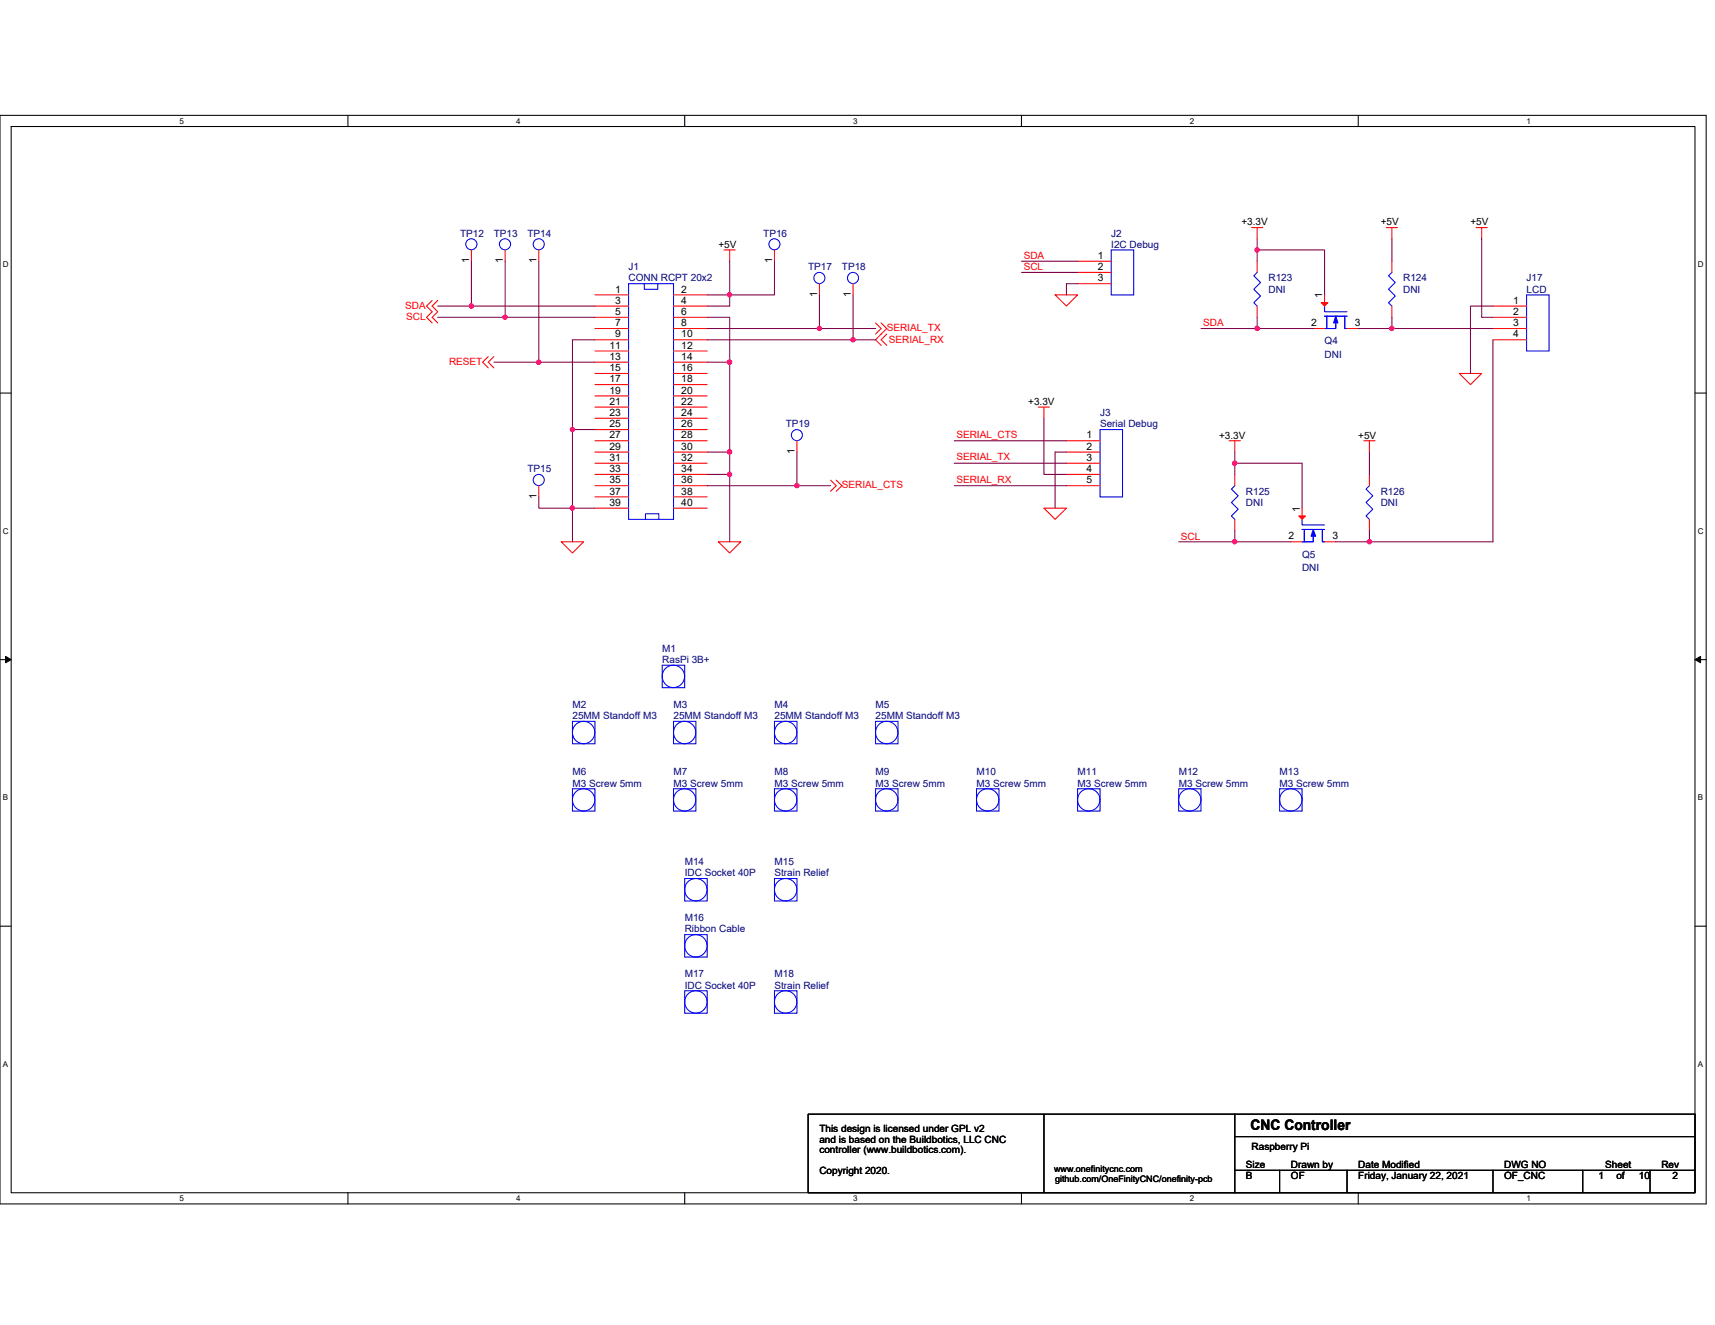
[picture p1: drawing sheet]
<svg xmlns="http://www.w3.org/2000/svg" width="279mm" height="216mm" viewBox="0 0 279 216" stroke-linecap="round" stroke-linejoin="round" font-family="sans-serif">
<path d="M0 18.8h278v177.4h-278zM1.8 20.6h274.3v173.8h-274.3z" fill="none" stroke="#000" stroke-width=".17"/>
<g fill="#fff">
<path d="M29.3 19h.7v1.4h-.7z"/>
<path d="M29.3 194.5h.7v1.5h-.7z"/>
</g>
<path d="M56.7 18.8v1.8M56.7 194.4v1.8" fill="none" stroke="#000" stroke-width=".17"/>
<g fill="#fff">
<path d="M84.1 19h.7v1.4h-.7z"/>
<path d="M84.1 194.5h.7v1.5h-.7z"/>
</g>
<path d="M111.5 18.8v1.8M111.5 194.4v1.8" fill="none" stroke="#000" stroke-width=".17"/>
<g fill="#fff">
<path d="M139 19h.7v1.4h-.7z"/>
<path d="M139 194.5h.7v1.5h-.7z"/>
</g>
<path d="M166.4 18.8v1.8M166.4 194.4v1.8" fill="none" stroke="#000" stroke-width=".17"/>
<g fill="#fff">
<path d="M193.8 19h.8v1.4h-.8z"/>
<path d="M193.8 194.5h.8v1.5h-.8z"/>
</g>
<path d="M221.3 18.8v1.8M221.3 194.4v1.8" fill="none" stroke="#000" stroke-width=".17"/>
<g fill="#fff">
<path d="M248.7 19h.7v1.4h-.7z"/>
<path d="M248.7 194.5h.7v1.5h-.7z"/>
<path d="M.5 42.3h.9v1.5h-.9z"/>
<path d="M276.6 42.3h1v1.5h-1z"/>
<path d="M.5 85.8h.9v1.4h-.9z"/>
<path d="M276.6 85.8h1v1.4h-1z"/>
</g>
<path d="M0 64.1h1.8M276.1 64.1h1.9" fill="none" stroke="#000" stroke-width=".17"/>
<g fill="#fff">
<path d="M.5 129.2h.8v1.5h-.8z"/>
<path d="M276.6 129.2h.9v1.5h-.9z"/>
</g>
<path d="M0 107.5h1.8M276.1 107.5h1.9" fill="none" stroke="#000" stroke-width=".17"/>
<path d="M.9 107l.9 .5-.9 .5zM276.1 107.5l1-.5v1z" fill="#000" stroke="#000" stroke-width=".16"/>
<g fill="#fff">
<path d="M.5 172.6h.8v1.5h-.8z"/>
<path d="M276.6 172.6h.9v1.5h-.9z"/>
</g>
<path d="M0 150.9h1.8M276.1 150.9h1.9M170.1 181.5h-38.4v12.9h38.4M170.1 181.5h31.1v12.9h-31.1zM201.2 181.5h74.9v12.9h-74.9M201.2 190.7h74.9M201.2 185.2h74.9M208.5 190.7v3.7M219.5 190.7v3.7M243.2 190.7v3.7M257.9 190.7v3.7M268.8 190.7v3.7" fill="none" stroke="#000" stroke-width=".17"/>
<g fill="none" stroke="#f00" stroke-width=".17">
<path d="M203.9 37.1h1.8M204.8 37.1v1.8M225.8 37.1h1.9M226.8 37.1v1.8M240.5 37.1h1.8M241.4 37.1v1.8M70.4 49l-.9 .9 .9 .9-.9 .9 .9 .9M71.3 49l-.9 .9 .9 .9-.9 .9 .9 .9M76.8 40.7v1.9M79.5 58.1l-.9 .9 .9 .9M80.5 58.1l-1 .9 1 .9M82.3 40.7v1.9"/>
<path d="M87.8 40.7v1.9M96.9 48h5.5M96.9 49.9h5.5M96.9 51.7h5.5M96.9 53.5h5.5M96.9 55.4h5.5M96.9 57.2h5.5M96.9 59h5.5M109.7 48h5.5M109.7 49.9h5.5M109.7 51.7h5.5M109.7 53.5h5.5"/>
<path d="M109.7 55.4h5.5M109.7 57.2h5.5M109.7 59h5.5M117.9 40.7h1.9M118.9 40.7v1.9M126.2 40.7v1.9M133.5 46.2v1.8M139 46.2v1.8M142.6 52.6l1 .9-1 .9M143.6 52.6l.9 .9-1.9 1.9 1 .9M144.5 54.4l-.9 1 .9 .9M171.9 48h3.7l-1.9 1.9z"/>
<path d="M175.6 42.6h5.4M175.6 44.4h5.4M175.6 46.2h5.4M204.8 49.9v1.8M204.8 42.6v1.8M214 53.5h1.8M215.8 48v1.9M219.5 53.5h1.8M226.8 49.9v1.8M226.8 42.6v1.8M243.2 49.9h5.5M243.2 51.7h5.5"/>
<path d="M243.2 53.5h5.5M243.2 55.4h5.5M87.8 79.1v1.9M96.9 60.9h5.5M96.9 62.7h5.5M96.9 64.5h5.5M96.9 66.3h5.5M96.9 68.2h5.5M96.9 70h5.5M96.9 71.8h5.5M96.9 73.7h5.5M96.9 75.5h5.5"/>
<path d="M96.9 77.3h5.5M96.9 79.1h5.5M109.7 60.9h5.5M109.7 62.7h5.5M109.7 64.5h5.5M109.7 66.3h5.5M109.7 68.2h5.5M109.7 70h5.5M109.7 71.8h5.5M109.7 73.7h5.5M109.7 75.5h5.5M109.7 77.3h5.5"/>
<path d="M109.7 79.1h5.5M129.8 71.8v1.9M135.3 78.2l.9 .9-.9 1M136.2 78.2l1 .9-1 1M169.2 66.3h1.8M170.1 66.3v1.9M173.7 71.8h5.5M173.7 73.7h5.5M173.7 75.5h5.5M173.7 77.3h5.5M173.7 79.1h5.5M200.2 71.8h1.9"/>
<path d="M201.2 71.8v1.9M201.2 77.3v1.8M222.2 71.8h1.8M223.1 71.8v1.9M223.1 77.3v1.8M237.7 60.9h3.7l-1.8 1.8zM91.4 88.3h3.7l-1.8 1.8zM96.9 81h5.5M96.9 82.8h5.5M109.7 81h5.5M109.7 82.8h5.5M117 88.3h3.7l-1.8 1.8z"/>
<path d="M170.1 82.8h3.6l-1.8 1.8zM201.2 84.6v1.8M210.3 88.3h1.8M212.1 82.8v1.8M215.8 88.3h1.8M223.1 84.6v1.8"/>
</g>
<g fill="none" stroke="#00f" stroke-width=".17">
<path d="M102.4 46.2h7.3v38.4h-7.3zM105 46.2v.9h2.2v-.9M181 40.7h3.7v7.3h-3.7zM204.8 44.4l-.5 .5 1.1 1.1-1.1 1.1 1.1 1.1-1.1 1.1 .5 .6M215.8 51.5h3.7M215.8 49.9v.9h3.7M216.2 51.7v1.7M216.2 51.5v2M217.6 52.4v1.1h-1.8h1.8v-.7M219.1 51.5v2h.4h-.4v-1.8M226.8 44.4l-.6 .5 1.1 1.1-1.1 1.1 1.1 1.1-1.1 1.1 .6 .6M248.7 48h3.7v9.2h-3.7z"/>
<path d="M179.2 70h3.7v11h-3.7zM201.2 79.1l-.6 .6 1.1 1.1-1.1 1.1 1.1 1.1-1.1 1.1 .6 .5M223.1 79.1l-.6 .6 1.1 1.1-1.1 1.1 1.1 1.1-1.1 1.1 .6 .5M105.2 84.6v-.9h2.1v.9M212.1 86.3h3.7M212.1 84.6v.9h3.7M212.5 86.4v1.7M212.5 86.3v2M214 87.2v1.1h-1.9h1.9v-.8M215.4 86.3v2h.4h-.4v-1.9M93.3 117.5h3.6v3.7h-3.6zM107.9 108.4h3.6v3.7h-3.6z"/>
<path d="M109.7 117.5h3.7v3.7h-3.7zM126.2 117.5h3.6v3.7h-3.6zM142.6 117.5h3.7v3.7h-3.7zM93.3 128.5h3.6v3.7h-3.6zM109.7 128.5h3.7v3.7h-3.7zM126.2 128.5h3.6v3.7h-3.6zM142.6 128.5h3.7v3.7h-3.7zM159.1 128.5h3.7v3.7h-3.7zM175.6 128.5h3.6v3.7h-3.6zM192 128.5h3.7v3.7h-3.7zM208.5 128.5h3.6v3.7h-3.6zM111.5 152.3h3.7v3.7h-3.7z"/>
<path d="M111.5 143.2h3.7v3.6h-3.7zM126.2 143.2h3.6v3.6h-3.6zM111.5 161.4h3.7v3.7h-3.7zM126.2 161.4h3.6v3.7h-3.6z"/>
<circle cx="76.8" cy="39.8" r=".9"/>
<circle cx="82.3" cy="39.8" r=".9"/>
<circle cx="87.8" cy="39.8" r=".9"/>
<circle cx="126.2" cy="39.8" r=".9"/>
<circle cx="133.5" cy="45.3" r=".9"/>
<circle cx="139" cy="45.3" r=".9"/>
<circle cx="87.8" cy="78.2" r=".9"/>
<circle cx="129.8" cy="70.9" r=".9"/>
<circle cx="95.1" cy="119.4" r="1.82"/>
<circle cx="109.7" cy="110.2" r="1.82"/>
<circle cx="111.5" cy="119.4" r="1.82"/>
<circle cx="128" cy="119.4" r="1.82"/>
<circle cx="144.5" cy="119.4" r="1.82"/>
<circle cx="95.1" cy="130.3" r="1.82"/>
<circle cx="111.5" cy="130.3" r="1.81"/>
<circle cx="128" cy="130.3" r="1.82"/>
<circle cx="144.5" cy="130.3" r="1.82"/>
<circle cx="160.9" cy="130.3" r="1.82"/>
<circle cx="177.4" cy="130.3" r="1.82"/>
<circle cx="193.8" cy="130.3" r="1.81"/>
<circle cx="210.3" cy="130.3" r="1.82"/>
<circle cx="113.4" cy="154.1" r="1.82"/>
<circle cx="113.4" cy="145" r="1.82"/>
<circle cx="128" cy="145" r="1.82"/>
<circle cx="113.4" cy="163.3" r="1.82"/>
<circle cx="128" cy="163.3" r="1.82"/>
</g>
<g fill="#00f" stroke="#00f" stroke-width=".17">
<path d="M214 86.3l.3 1.1h-.7z" fill-rule="evenodd"/>
<path d="M217.6 51.5l.4 1.1h-.7z" fill-rule="evenodd"/>
</g>
<g fill="#f00" stroke="#f00" stroke-width=".17">
<path d="M211.6 84.1h1.1l-.6 .5z"/>
<path d="M215.2 49.3h1.1l-.5 .6z"/>
</g>
<g fill="none" stroke="#800040" stroke-width=".17">
<path d="M204.8 38.9v3.7M226.8 38.9v3.7M241.4 38.9v12.8h1.8M71.3 49.9h5.5M71.3 51.7h11M76.8 49.9h20.1M76.8 42.6v7.3M80.5 59h7.3M82.3 51.7h14.6M82.3 42.6v9.1M87.8 42.6v16.4M87.8 59h9.1"/>
<path d="M96.9 55.4h-3.6v14.6M115.2 53.5h18.3M115.2 55.4h23.8M115.2 51.7h3.7v7.3M115.2 48h3.7M115.2 59h3.7M118.9 42.6v5.4M118.9 48v1.9h-3.7M118.9 59v14.7M126.2 42.6v5.4h-7.3M133.5 48v5.5h9.1M139 48v7.4h3.6"/>
<path d="M166.4 42.6h9.2M166.4 44.4h9.2M175.6 46.2h-1.9v1.8M195.7 53.5h9.1M204.8 53.5h9.2M204.8 51.7v1.8M204.8 40.7h11v7.3M226.8 51.7v1.8h-5.5M226.8 53.5h16.4M243.2 55.4v32.9h-25.6M243.2 49.9h-3.6v11M93.3 70v12.8"/>
<path d="M93.3 70h3.6M115.2 79.1h14.6M115.2 73.7h3.7M115.2 77.3h3.7M118.9 73.7v3.6M118.9 77.3v11M129.8 73.7v5.4h5.5M155.4 71.8h18.3M155.4 75.5h18.3M155.4 79.1h18.3M170.1 68.2v9.1h3.6M173.7 73.7h-1.8v9.1"/>
<path d="M201.2 73.7v1.8M201.2 75.5v1.8M201.2 75.5h10.9v7.3M223.1 73.7v3.6M87.8 81v1.8h5.5M93.3 82.8v5.5M93.3 82.8h3.6M192 88.3h9.2M201.2 88.3h9.1M201.2 86.4v1.9M223.1 86.4v1.9"/>
</g>
<g fill="#f0f" stroke="#f0f" stroke-width=".17">
<circle cx="93.2" cy="70" r=".35"/>
<circle cx="93.2" cy="82.8" r=".36"/>
<circle cx="118.9" cy="48" r=".36"/>
<circle cx="118.8" cy="73.6" r=".36"/>
<circle cx="118.8" cy="59" r=".36"/>
<circle cx="118.8" cy="77.3" r=".36"/>
<circle cx="76.8" cy="49.9" r=".36"/>
<circle cx="82.3" cy="51.7" r=".36"/>
<circle cx="87.8" cy="59" r=".36"/>
<circle cx="133.5" cy="53.5" r=".35"/>
<circle cx="139" cy="55.3" r=".36"/>
<circle cx="129.8" cy="79.1" r=".35"/>
<circle cx="204.8" cy="53.5" r=".36"/>
<circle cx="204.8" cy="40.7" r=".36"/>
<circle cx="226.7" cy="53.5" r=".35"/>
<circle cx="201.2" cy="75.5" r=".36"/>
<circle cx="223.1" cy="88.3" r=".36"/>
<circle cx="201.2" cy="88.3" r=".36"/>
</g>
<text font-size="2.4" x="203.7" y="184.1">CNC Controller</text>
<g font-size="1.7">
<text x="76.4" y="42.9" transform="rotate(-90 76.4 42.9)">1</text>
<text x="81.9" y="42.9" transform="rotate(-90 81.9 42.9)">1</text>
<text x="87.4" y="42.9" transform="rotate(-90 87.4 42.9)">1</text>
<text x="100.2" y="47.7">1</text>
<text x="111" y="47.7">2</text>
<text x="125.8" y="42.9" transform="rotate(-90 125.8 42.9)">1</text>
<text x="178.8" y="42.2">1</text>
<text x="178.8" y="44">2</text>
<text x="178.8" y="45.8">3</text>
<text x="100.2" y="49.5">3</text>
<text x="100.2" y="51.3">5</text>
<text x="100.2" y="53.1">7</text>
<text x="111" y="49.5">4</text>
<text x="111" y="51.3">6</text>
<text x="111" y="53.1">8</text>
<text x="133.1" y="48.4" transform="rotate(-90 133.1 48.4)">1</text>
<text x="138.6" y="48.4" transform="rotate(-90 138.6 48.4)">1</text>
<text x="213.6" y="53.1">2</text>
<text x="215.4" y="48.6" transform="rotate(-90 215.4 48.6)">1</text>
<text x="220.7" y="53.1">3</text>
<text x="246.5" y="49.5">1</text>
<text x="246.5" y="51.3">2</text>
<text x="246.5" y="53.1">3</text>
<text x="99.3" y="56.8">11</text>
<text x="99.3" y="58.6">13</text>
<text x="100.2" y="55">9</text>
<text x="111" y="55">10</text>
<text x="111" y="56.8">12</text>
<text x="111" y="58.6">14</text>
<text x="246.5" y="55">4</text>
<text x="99.3" y="60.5">15</text>
<text x="99.3" y="62.3">17</text>
<text x="99.3" y="64.1">19</text>
<text x="99.3" y="66">21</text>
<text x="111" y="60.5">16</text>
<text x="111" y="62.3">18</text>
<text x="111" y="64.1">20</text>
<text x="111" y="66">22</text>
<text x="99.3" y="67.8">23</text>
<text x="99.3" y="69.6">25</text>
<text x="99.3" y="71.4">27</text>
<text x="111" y="67.8">24</text>
<text x="111" y="69.6">26</text>
<text x="111" y="71.4">28</text>
<text x="177" y="71.4">1</text>
<text x="99.3" y="73.3">29</text>
<text x="99.3" y="75.1">31</text>
<text x="99.3" y="76.9">33</text>
<text x="111" y="73.3">30</text>
<text x="111" y="75.1">32</text>
<text x="111" y="76.9">34</text>
<text x="129.5" y="74" transform="rotate(-90 129.5 74)">1</text>
<text x="177" y="73.3">2</text>
<text x="177" y="75.1">3</text>
<text x="177" y="76.9">4</text>
<text x="87.4" y="81.3" transform="rotate(-90 87.4 81.3)">1</text>
<text x="99.3" y="78.8">35</text>
<text x="99.3" y="80.6">37</text>
<text x="99.3" y="82.4">39</text>
<text x="111" y="78.8">36</text>
<text x="111" y="80.6">38</text>
<text x="111" y="82.4">40</text>
<text x="177" y="78.8">5</text>
<text x="211.8" y="83.4" transform="rotate(-90 211.8 83.4)">1</text>
<text x="209.9" y="87.9">2</text>
<text x="217.1" y="87.9">3</text>
</g>
<g font-size="1.6" fill="#000080">
<text x="75" y="38.6">TP12</text>
<text x="80.5" y="38.6">TP13</text>
<text x="85.9" y="38.6">TP14</text>
<text x="124.4" y="38.6">TP16</text>
<text x="181" y="38.6">J2</text>
<text x="181" y="40.4">I2C Debug</text>
<text x="102.4" y="44">J1</text>
<text x="102.4" y="45.9">CONN RCPT 20x2</text>
<text x="131.7" y="44">TP17</text>
<text x="137.2" y="44">TP18</text>
<text x="206.7" y="45.9">R123</text>
<text x="206.7" y="47.7">DNI</text>
<text x="228.6" y="45.9">R124</text>
<text x="228.6" y="47.7">DNI</text>
<text x="248.7" y="45.9">J17</text>
<text x="248.7" y="47.7">LCD</text>
<text x="215.8" y="56.1">Q4</text>
<text x="215.8" y="58.3">DNI</text>
<text x="128" y="69.6">TP19</text>
<text x="179.2" y="67.8">J3</text>
<text x="179.2" y="69.6">Serial Debug</text>
<text x="85.9" y="77">TP15</text>
<text x="203" y="80.6">R125</text>
<text x="203" y="82.4">DNI</text>
<text x="224.9" y="80.6">R126</text>
<text x="224.9" y="82.4">DNI</text>
<text x="212.1" y="90.9">Q5</text>
<text x="212.1" y="93">DNI</text>
<text x="107.9" y="106.2">M1</text>
<text x="107.9" y="108.1">RasPi 3B+</text>
<text x="93.3" y="115.4">M2</text>
<text x="93.3" y="117.2">25MM Standoff M3</text>
<text x="109.7" y="115.4">M3</text>
<text x="109.7" y="117.2">25MM Standoff M3</text>
<text x="126.2" y="115.4">M4</text>
<text x="126.2" y="117.2">25MM Standoff M3</text>
<text x="142.6" y="115.4">M5</text>
<text x="142.6" y="117.2">25MM Standoff M3</text>
<text x="93.3" y="126.3">M6</text>
<text x="93.3" y="128.2">M3 Screw 5mm</text>
<text x="109.7" y="126.3">M7</text>
<text x="109.7" y="128.2">M3 Screw 5mm</text>
<text x="126.2" y="126.3">M8</text>
<text x="126.2" y="128.2">M3 Screw 5mm</text>
<text x="142.6" y="126.3">M9</text>
<text x="142.6" y="128.2">M3 Screw 5mm</text>
<text x="159.1" y="126.3">M10</text>
<text x="159.1" y="128.2">M3 Screw 5mm</text>
<text x="175.6" y="126.3">M11</text>
<text x="175.6" y="128.2">M3 Screw 5mm</text>
<text x="192" y="126.3">M12</text>
<text x="192" y="128.2">M3 Screw 5mm</text>
<text x="208.5" y="126.3">M13</text>
<text x="208.5" y="128.2">M3 Screw 5mm</text>
<text x="111.5" y="141">M14</text>
<text x="111.5" y="142.8">IDC Socket 40P</text>
<text x="126.2" y="141">M15</text>
<text x="126.2" y="142.8">Strain Relief</text>
<text x="111.5" y="150.1">M16</text>
<text x="111.5" y="151.9">Ribbon Cable</text>
<text x="111.5" y="159.3">M17</text>
<text x="111.5" y="161.1">IDC Socket 40P</text>
<text x="126.2" y="159.3">M18</text>
<text x="126.2" y="161.1">Strain Relief</text>
</g>
<g font-size="1.6">
<text x="117" y="40.4">+5V</text>
<text x="202.2" y="36.7">+3.3V</text>
<text x="224.9" y="36.7">+5V</text>
<text x="239.6" y="36.7">+5V</text>
<text x="167.5" y="66">+3.3V</text>
<text x="198.6" y="71.5">+3.3V</text>
<text x="221.3" y="71.5">+5V</text>
<text x="133.5" y="184.5">This design is licensed under GPL v2</text>
<text x="133.5" y="186.2">and is based on the Buildbotics, LLC CNC</text>
<text x="133.5" y="187.9">controller (www.buildbotics.com).</text>
<text x="133.5" y="191.3">Copyright 2020.</text>
<text x="203" y="190.4">Size</text>
<text x="203.9" y="187.4">Raspberry Pi</text>
<text x="210.3" y="190.4">Drawn by</text>
<text x="221.3" y="190.4">Date Modified</text>
<text x="245" y="190.4">DWG NO</text>
<text x="261.5" y="190.4">Sheet</text>
<text x="270.7" y="190.4">Rev</text>
<text x="203" y="192.2">B</text>
<text x="210.3" y="192.2">OF</text>
<text x="221.3" y="192.2">Friday, January 22, 2021</text>
<text x="245" y="192.2">OF_CNC</text>
<text x="260.4" y="192.2">1</text>
<text x="263.3" y="192.2">of</text>
<text x="267" y="192.2">10</text>
<text x="272.5" y="192.2">2</text>
</g>
<g font-size="1.6" fill="#f00">
<text x="166.8" y="42.2">SDA</text>
<text x="166.8" y="44">SCL</text>
<text x="66" y="50.3">SDA</text>
<text x="66.2" y="52.1">SCL</text>
<text x="144.5" y="53.9">SERIAL_TX</text>
<text x="196" y="53.2">SDA</text>
<text x="73.2" y="59.4">RESET</text>
<text x="144.8" y="55.9">SERIAL_RX</text>
<text x="155.8" y="71.4">SERIAL_CTS</text>
<text x="155.8" y="75">SERIAL_TX</text>
<text x="137.2" y="79.5">SERIAL_CTS</text>
<text x="155.8" y="78.7">SERIAL_RX</text>
<text x="192.4" y="87.9">SCL</text>
</g>
<g font-size="1.5">
<text x="171.7" y="190.9">www.onefinitycnc.com</text>
<text x="171.9" y="192.6">github.com/OneFinityCNC/onefinity-pcb</text>
</g>
<g font-size="1.3">
<text x="29.3" y="20.2">5</text>
<text x="84.1" y="20.2">4</text>
<text x="139" y="20.2">3</text>
<text x="193.8" y="20.2">2</text>
<text x="248.7" y="20.2">1</text>
<text x=".5" y="43.5">D</text>
<text x="276.6" y="43.5">D</text>
<text x=".5" y="87">C</text>
<text x="276.6" y="87">C</text>
<text x=".5" y="130.4">B</text>
<text x="276.6" y="130.4">B</text>
<text x=".5" y="173.8">A</text>
<text x="276.6" y="173.8">A</text>
<text x="29.3" y="195.7">5</text>
<text x="84.1" y="195.7">4</text>
<text x="139" y="195.7">3</text>
<text x="193.8" y="195.7">2</text>
<text x="248.7" y="195.7">1</text>
</g>
</svg>
